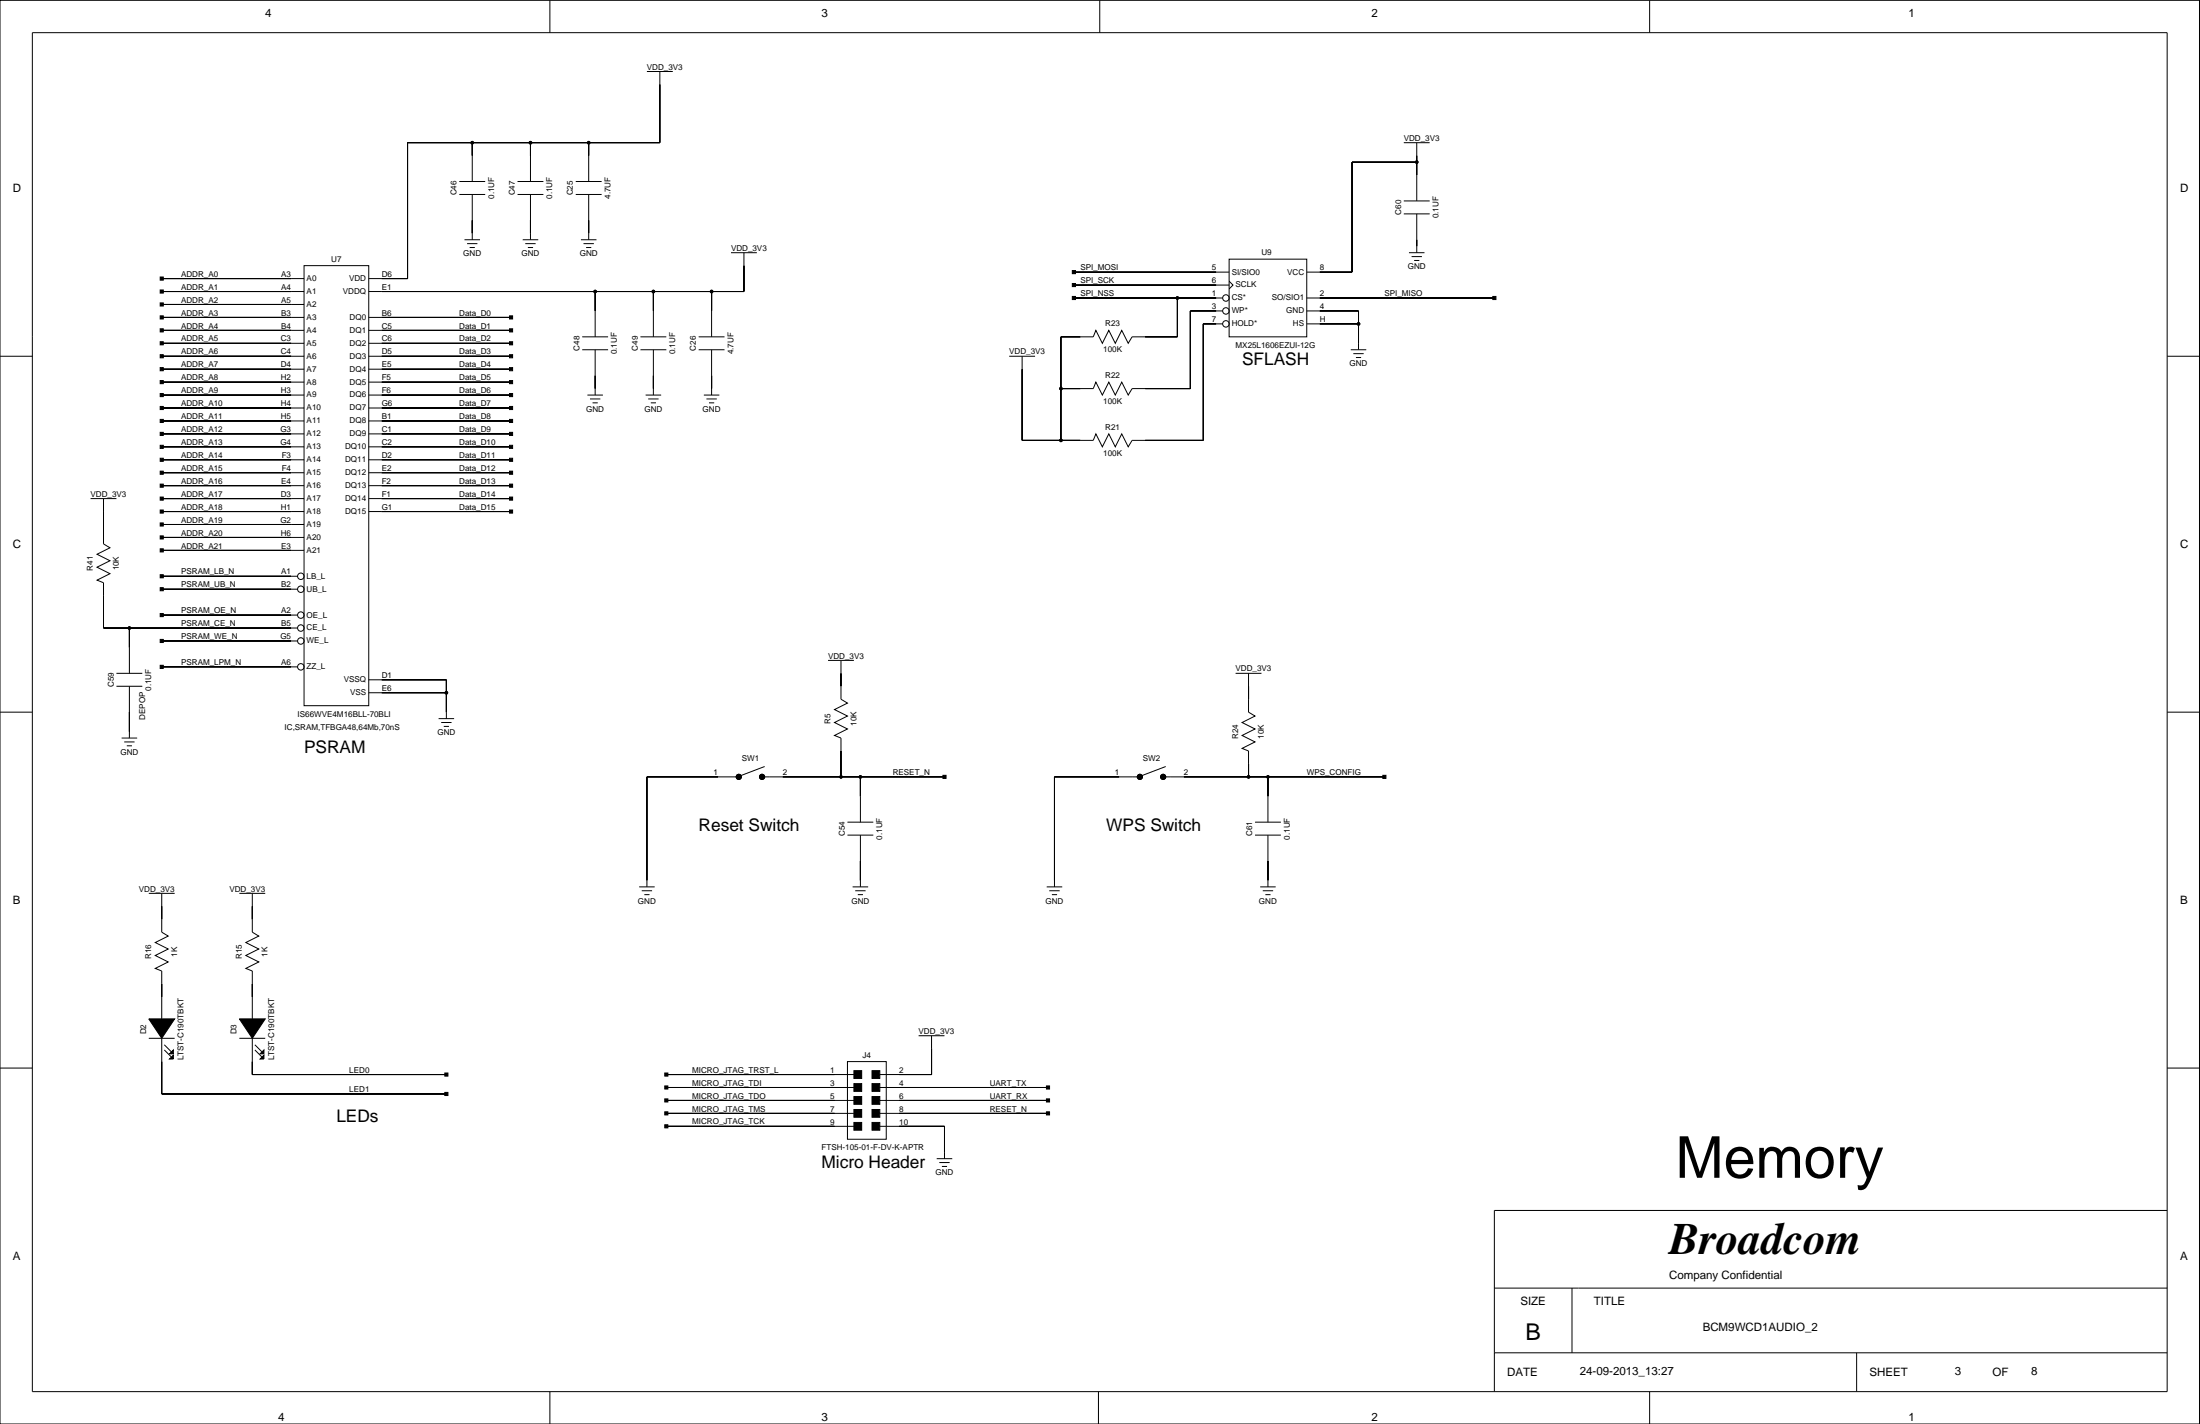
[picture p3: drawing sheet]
<svg xmlns="http://www.w3.org/2000/svg" width="432mm" height="279mm" viewBox="0 0 432 279" stroke-linecap="round" stroke-linejoin="round" font-family="sans-serif">
<g fill="none" stroke="#000" stroke-width=".2">
<path d="M0 .1h431.7v279.3h-431.7zM6.3 6.4h419.1v266.7h-419.1zM107.9 .1v6.3M127 14h5.1M129.5 14v14h-49.5v26.7h-7.6M215.9 .1v6.3M323.8 .1v6.3M90.1 38.2h5.1M90.1 35.6h5.1M92.7 28v7.6M92.7 38.2v8.8M101.6 38.2h5.1"/>
<path d="M101.6 35.6h5.1M104.1 28v7.6M104.1 38.2v8.8M113 38.2h5.1M113 35.6h5.1M115.5 28v7.6M115.5 38.2v8.8M275.5 28h5.1M275.5 39.4h5.1M278.1 31.8h-12.7v21.6h-8.9M278.1 28v11.4M31.7 54.7h28"/>
<path d="M31.7 57.2h28M31.7 59.7h28M59.7 52.1h12.7v86.4h-12.7zM91.2 47h3M91.7 47.8h2M92.2 48.6h1M102.6 47h3M103.1 47.8h2M103.6 48.6h1M114 47h3.1M114.5 47.8h2.1M115 48.6h1.1"/>
<path d="M116.8 57.2v8.9M128.2 57.2v8.9M139.7 57.2v8.9M143.5 49.6h5.1M146 49.6v7.6h-73.6M210.8 55.9h30.4M210.8 58.5h29.2M210.8 53.4h30.4M231.1 58.5v7.6h-8.9l-.8 1.3-1.2-2.6-1.3 2.6-1.3-2.6-1.2 2.6-1.3-2.6-.5 1.3h-6.4v20.3M241.2 50.9h15.3v15.2h-15.3zM241.2 55.2l.8 .7-.8 .8M256.5 58.5h36.8"/>
<path d="M275.5 42h5.1M276.5 49.6h3.1M277.1 50.3h2M277.6 51.1h1M278.1 42v7.6M0 69.9h6.3M31.7 69.9h28M31.7 64.8h28M31.7 67.4h28M31.7 72.4h28M31.7 75h28M31.7 77.5h28"/>
<path d="M31.7 62.3h28M72.4 69.9h27.9M72.4 64.8h27.9M72.4 67.4h27.9M72.4 72.4h27.9M72.4 75h27.9M72.4 77.5h27.9M72.4 62.3h27.9M114.3 68.6h5.1M114.3 66.1h5.1M115.3 77.5h3M115.8 78.3h2"/>
<path d="M116.3 79h1M116.8 68.6v8.9M125.7 68.6h5.1M125.7 66.1h5.1M126.7 77.5h3.1M127.2 78.3h2.1M127.7 79h1M128.2 68.6v8.9M137.1 68.6h5.1M137.1 66.1h5.1M138.1 77.5h3.1M138.7 78.3h2"/>
<path d="M139.2 79h1M139.7 68.6v8.9M198.1 69.9h5.1M240 63.5h-3.8v22.9h-14l-.8 1.3-1.2-2.6-1.3 2.6-1.3-2.6-1.2 2.6-1.3-2.6-.5 1.3h-14v-16.5M240 61h-6.4v15.2h-11.4l-.8 1.3-1.2-2.5-1.3 2.5-1.3-2.5-1.2 2.5-1.3-2.5-.5 1.2h-6.4M256.5 63.5h10.1M256.5 61h10.1v7.6M265.1 68.6h3.1M265.6 69.4h2.1M266.1 70.2h1M425.4 69.9h6.3M17.8 97.8h5.1"/>
<path d="M20.3 97.8v8.9l1.3 .8-2.6 1.3 2.6 1.2-2.6 1.3 2.6 1.3-2.6 1.2 1.3 .5v8.9h38.1M31.7 97.8h28M31.7 80.1h28M31.7 82.6h28M31.7 85.1h28M31.7 87.7h28M31.7 90.2h28M31.7 95.3h28M31.7 92.8h28M72.4 97.8h27.9M72.4 80.1h27.9M72.4 82.6h27.9"/>
<path d="M72.4 85.1h27.9M72.4 87.7h27.9M72.4 90.2h27.9M72.4 95.3h27.9M72.4 92.8h27.9M31.7 113.1h26.7M31.7 100.4h28M31.7 115.6h26.7M31.7 102.9h28M31.7 105.4h28M31.7 108h28M72.4 100.4h27.9"/>
<path d="M0 139.7h6.3M22.9 134.7h5M22.9 132.1h5M25.4 123.2v8.9M25.4 134.7v10.1M31.7 130.8h26.7M31.7 120.7h26.7M31.7 125.8h26.7M72.4 133.4h15.2v7.6M72.4 135.9h15.2M162.5 129.6h5.1M165.1 129.6v7.6l1.2 .8-2.5 1.2 2.5 1.3-2.5 1.3 2.5 1.2-2.5 1.3 1.3 .5v7.6"/>
<path d="M242.5 132.1h5.1M245.1 132.1v7.6l1.2 .8-2.5 1.3 2.5 1.2-2.5 1.3 2.5 1.3-2.5 1.2 1.3 .5v5.1M425.4 139.7h6.3M23.9 144.8h3M24.4 145.6h2M24.9 146.3h1M86.1 141h3M86.6 141.8h2M87.1 142.5h1M147.3 152.4h.1M148 145.3h.1M149.8 152.4h35.6"/>
<path d="M150.1 150.4l-5.4 2h-17.7v21.6M168.9 152.4v8.9M226 152.4h.1M226.8 145.3h.1M228.5 152.4h43.2M228.8 150.4l-5.3 2h-16.5v21.6M248.9 152.4v8.9M29.2 175.3h5.1M31.7 175.3v7.6l1.3 .8-2.5 1.2 2.5 1.3-2.5 1.3 2.5 1.2-2.5 1.3 1.2 .5v9.4M47 175.3h5.1M49.5 175.3v7.6l1.3 .8-2.6 1.2 2.6 1.3-2.6 1.3 2.6 1.2-2.6 1.3 1.3 .5v9.4M125.4 174h3.1"/>
<path d="M126 174.8h2M126.5 175.5h1M166.3 163.9h5.1M166.3 161.3h5.1M167.3 174h3.1M167.9 174.8h2M168.4 175.5h1M168.9 163.9v10.1M205.4 174h3.1M205.9 174.8h2.1M206.5 175.5h1M246.3 163.9h5.1"/>
<path d="M246.3 161.3h5.1M247.3 174h3.1M247.8 174.8h2.1M248.4 175.5h1M248.9 163.9v10.1M0 209.6h6.3M29.2 203.7h5.1M31.7 203.7v10.9h55.9M32.3 205l1.5 1.5M32.3 206l1.5 1.5M47 203.7h5.1M49.5 203.7v7.1h38.1"/>
<path d="M50 205l1.6 1.5M50 206l1.6 1.5M130.8 210.8h36.8M130.8 213.4h36.8M130.8 215.9h36.8M130.8 218.5h36.8M166.3 208.3h7.7v15.2h-7.7zM172.7 213.4h33M172.7 215.9h33M172.7 218.5h33M180.3 203.2h5.1M182.8 203.2v7.6h-10.1"/>
<path d="M425.4 209.6h6.3M130.8 221h36.8M172.7 221h12.7v6.3M183.9 227.3h3M184.4 228.1h2M184.9 228.9h1M425.4 237.5h-132.1v35.6M293.3 252.7h132.1M308.5 252.7v12.7M107.9 273.1v6.3M215.6 273.1v6.3M293.3 265.4h132.1"/>
<path d="M323.8 273.1v6.3M364.4 265.4v7.7"/>
<circle cx="92.7" cy="28" r=".25"/>
<circle cx="104.1" cy="28" r=".25"/>
<circle cx="115.5" cy="28" r=".25"/>
<circle cx="278.1" cy="31.8" r=".25"/>
<circle cx="116.8" cy="57.2" r=".25"/>
<circle cx="128.2" cy="57.2" r=".25"/>
<circle cx="139.7" cy="57.2" r=".25"/>
<circle cx="231.1" cy="58.5" r=".25"/>
<circle cx="240.6" cy="58.5" r=".63"/>
<circle cx="208.2" cy="76.2" r=".25"/>
<circle cx="240.6" cy="61" r=".63"/>
<circle cx="240.6" cy="63.5" r=".63"/>
<circle cx="266.6" cy="63.5" r=".25"/>
<circle cx="208.2" cy="86.4" r=".25"/>
<circle cx="59" cy="115.6" r=".63"/>
<circle cx="59" cy="113.1" r=".63"/>
<circle cx="25.4" cy="123.2" r=".25"/>
<circle cx="59" cy="130.8" r=".63"/>
<circle cx="59" cy="123.2" r=".63"/>
<circle cx="59" cy="125.8" r=".63"/>
<circle cx="59" cy="120.7" r=".63"/>
<circle cx="87.6" cy="135.9" r=".25"/>
<circle cx="145" cy="152.4" r=".51"/>
<circle cx="149.6" cy="152.4" r=".51"/>
<circle cx="165.1" cy="152.4" r=".25"/>
<circle cx="168.9" cy="152.4" r=".25"/>
<circle cx="223.7" cy="152.4" r=".51"/>
<circle cx="228.3" cy="152.4" r=".51"/>
<circle cx="245.1" cy="152.4" r=".25"/>
<circle cx="248.9" cy="152.4" r=".25"/>
</g>
<g fill="#000" stroke="#000" stroke-width=".2">
<path d="M129.5 16.6v11.4z" fill-rule="evenodd"/>
<path d="M80 28v26.7z" fill-rule="evenodd"/>
<path d="M80 28h12.7z" fill-rule="evenodd"/>
<path d="M92.7 28v2.5z" fill-rule="evenodd"/>
<path d="M92.7 28h11.4z" fill-rule="evenodd"/>
<path d="M104.1 28v2.5z" fill-rule="evenodd"/>
<path d="M115.5 28v2.5z" fill-rule="evenodd"/>
<path d="M104.1 28h11.4z" fill-rule="evenodd"/>
<path d="M115.5 28h14z" fill-rule="evenodd"/>
<path d="M265.4 31.8v21.6z" fill-rule="evenodd"/>
<path d="M278.1 31.8v2.5z" fill-rule="evenodd"/>
<path d="M278.1 30.5v1.3z" fill-rule="evenodd"/>
<path d="M265.4 31.8h12.7z" fill-rule="evenodd"/>
<path d="M31.4 56.9h.6v.6h-.6z" fill-rule="evenodd"/>
<path d="M31.4 54.4h.6v.6h-.6z" fill-rule="evenodd"/>
<path d="M31.7 57.2h25.4z" fill-rule="evenodd"/>
<path d="M31.7 59.7h25.4z" fill-rule="evenodd"/>
<path d="M31.7 54.7h25.4z" fill-rule="evenodd"/>
<path d="M74.9 54.7h5.1z" fill-rule="evenodd"/>
<path d="M92.7 43.2v2.6z" fill-rule="evenodd"/>
<path d="M104.1 43.2v2.6z" fill-rule="evenodd"/>
<path d="M115.5 43.2v2.6z" fill-rule="evenodd"/>
<path d="M116.8 57.2v3.8z" fill-rule="evenodd"/>
<path d="M74.9 57.2h41.9z" fill-rule="evenodd"/>
<path d="M128.2 57.2v3.8z" fill-rule="evenodd"/>
<path d="M116.8 57.2h11.4z" fill-rule="evenodd"/>
<path d="M128.2 57.2h11.5z" fill-rule="evenodd"/>
<path d="M139.7 57.2v3.8z" fill-rule="evenodd"/>
<path d="M146 52.1v5.1z" fill-rule="evenodd"/>
<path d="M139.7 57.2h6.3z" fill-rule="evenodd"/>
<path d="M210.5 53.1h.6v.6h-.6z" fill-rule="evenodd"/>
<path d="M210.5 55.6h.6v.6h-.6z" fill-rule="evenodd"/>
<path d="M210.5 58.2h.6v.6h-.6z" fill-rule="evenodd"/>
<path d="M210.8 58.5h20.3z" fill-rule="evenodd"/>
<path d="M231.1 58.5v7.6z" fill-rule="evenodd"/>
<path d="M210.8 53.4h27.9z" fill-rule="evenodd"/>
<path d="M210.8 55.9h27.9z" fill-rule="evenodd"/>
<path d="M231.1 58.5h7.6z" fill-rule="evenodd"/>
<path d="M259 53.4h6.4z" fill-rule="evenodd"/>
<path d="M278.1 47v1.3z" fill-rule="evenodd"/>
<path d="M293 58.2h.6v.6h-.6z" fill-rule="evenodd"/>
<path d="M259 58.5h34.3z" fill-rule="evenodd"/>
<path d="M31.4 59.4h.6v.6h-.6z" fill-rule="evenodd"/>
<path d="M31.4 62h.6v.6h-.6z" fill-rule="evenodd"/>
<path d="M31.4 64.5h.6v.6h-.6z" fill-rule="evenodd"/>
<path d="M31.4 67.1h.6v.6h-.6z" fill-rule="evenodd"/>
<path d="M31.4 69.6h.6v.6h-.6z" fill-rule="evenodd"/>
<path d="M31.4 72.1h.6v.6h-.6z" fill-rule="evenodd"/>
<path d="M31.4 74.7h.6v.6h-.6z" fill-rule="evenodd"/>
<path d="M31.4 77.2h.6v.6h-.6z" fill-rule="evenodd"/>
<path d="M31.7 62.3h25.4z" fill-rule="evenodd"/>
<path d="M31.7 64.8h25.4z" fill-rule="evenodd"/>
<path d="M31.7 67.4h25.4z" fill-rule="evenodd"/>
<path d="M31.7 69.9h25.4z" fill-rule="evenodd"/>
<path d="M31.7 72.4h25.4z" fill-rule="evenodd"/>
<path d="M31.7 75h25.4z" fill-rule="evenodd"/>
<path d="M31.7 77.5h25.4z" fill-rule="evenodd"/>
<path d="M100 64.5h.6v.6h-.6z" fill-rule="evenodd"/>
<path d="M100 67.1h.6v.6h-.6z" fill-rule="evenodd"/>
<path d="M100 69.6h.6v.6h-.6z" fill-rule="evenodd"/>
<path d="M100 72.1h.6v.6h-.6z" fill-rule="evenodd"/>
<path d="M100 74.7h.6v.6h-.6z" fill-rule="evenodd"/>
<path d="M100 77.2h.6v.6h-.6z" fill-rule="evenodd"/>
<path d="M100 62h.6v.6h-.6z" fill-rule="evenodd"/>
<path d="M74.9 64.8h25.4z" fill-rule="evenodd"/>
<path d="M74.9 67.4h25.4z" fill-rule="evenodd"/>
<path d="M74.9 69.9h25.4z" fill-rule="evenodd"/>
<path d="M74.9 72.4h25.4z" fill-rule="evenodd"/>
<path d="M74.9 75h25.4z" fill-rule="evenodd"/>
<path d="M74.9 77.5h25.4z" fill-rule="evenodd"/>
<path d="M74.9 62.3h25.4z" fill-rule="evenodd"/>
<path d="M116.8 73.7v2.5z" fill-rule="evenodd"/>
<path d="M128.2 73.7v2.5z" fill-rule="evenodd"/>
<path d="M139.7 73.7v2.5z" fill-rule="evenodd"/>
<path d="M200.6 72.4v14z" fill-rule="evenodd"/>
<path d="M208.2 66.1v10.1z" fill-rule="evenodd"/>
<path d="M208.2 76.2v10.2z" fill-rule="evenodd"/>
<path d="M208.2 76.2h3.8z" fill-rule="evenodd"/>
<path d="M208.2 66.1h3.8z" fill-rule="evenodd"/>
<path d="M224.7 66.1h6.4z" fill-rule="evenodd"/>
<path d="M224.7 76.2h8.9z" fill-rule="evenodd"/>
<path d="M233.6 61v15.2z" fill-rule="evenodd"/>
<path d="M236.2 63.5v22.9z" fill-rule="evenodd"/>
<path d="M233.6 61h5.1z" fill-rule="evenodd"/>
<path d="M236.2 63.5h2.5z" fill-rule="evenodd"/>
<path d="M259 61h7.6z" fill-rule="evenodd"/>
<path d="M266.6 61v2.5z" fill-rule="evenodd"/>
<path d="M259 63.5h7.6z" fill-rule="evenodd"/>
<path d="M266.6 63.5v3.9z" fill-rule="evenodd"/>
<path d="M31.4 79.8h.6v.6h-.6z" fill-rule="evenodd"/>
<path d="M31.4 82.3h.6v.6h-.6z" fill-rule="evenodd"/>
<path d="M31.4 84.8h.6v.6h-.6z" fill-rule="evenodd"/>
<path d="M31.4 87.4h.6v.6h-.6z" fill-rule="evenodd"/>
<path d="M31.4 89.9h.6v.6h-.6z" fill-rule="evenodd"/>
<path d="M31.4 92.4h.6v.7h-.6z" fill-rule="evenodd"/>
<path d="M31.4 95h.6v.6h-.6z" fill-rule="evenodd"/>
<path d="M31.4 97.5h.6v.6h-.6z" fill-rule="evenodd"/>
<path d="M31.7 80.1h25.4z" fill-rule="evenodd"/>
<path d="M31.7 82.6h25.4z" fill-rule="evenodd"/>
<path d="M31.7 85.1h25.4z" fill-rule="evenodd"/>
<path d="M31.7 87.7h25.4z" fill-rule="evenodd"/>
<path d="M31.7 90.2h25.4z" fill-rule="evenodd"/>
<path d="M31.7 92.8h25.4z" fill-rule="evenodd"/>
<path d="M31.7 95.3h25.4z" fill-rule="evenodd"/>
<path d="M31.7 97.8h25.4z" fill-rule="evenodd"/>
<path d="M100 79.8h.6v.6h-.6z" fill-rule="evenodd"/>
<path d="M100 82.3h.6v.6h-.6z" fill-rule="evenodd"/>
<path d="M100 84.8h.6v.6h-.6z" fill-rule="evenodd"/>
<path d="M100 87.4h.6v.6h-.6z" fill-rule="evenodd"/>
<path d="M100 89.9h.6v.6h-.6z" fill-rule="evenodd"/>
<path d="M100 92.4h.6v.7h-.6z" fill-rule="evenodd"/>
<path d="M100 95h.6v.6h-.6z" fill-rule="evenodd"/>
<path d="M100 97.5h.6v.6h-.6z" fill-rule="evenodd"/>
<path d="M74.9 80.1h25.4z" fill-rule="evenodd"/>
<path d="M74.9 82.6h25.4z" fill-rule="evenodd"/>
<path d="M74.9 85.1h25.4z" fill-rule="evenodd"/>
<path d="M74.9 87.7h25.4z" fill-rule="evenodd"/>
<path d="M74.9 90.2h25.4z" fill-rule="evenodd"/>
<path d="M74.9 92.8h25.4z" fill-rule="evenodd"/>
<path d="M74.9 95.3h25.4z" fill-rule="evenodd"/>
<path d="M74.9 97.8h25.4z" fill-rule="evenodd"/>
<path d="M200.6 86.4h7.6z" fill-rule="evenodd"/>
<path d="M208.2 86.4h3.8z" fill-rule="evenodd"/>
<path d="M224.7 86.4h11.5z" fill-rule="evenodd"/>
<path d="M20.3 100.4v3.8z" fill-rule="evenodd"/>
<path d="M20.3 116.9v6.3z" fill-rule="evenodd"/>
<path d="M31.4 100.1h.6v.6h-.6z" fill-rule="evenodd"/>
<path d="M31.4 102.6h.6v.6h-.6z" fill-rule="evenodd"/>
<path d="M31.4 105.1h.6v.7h-.6z" fill-rule="evenodd"/>
<path d="M31.4 107.7h.6v.6h-.6z" fill-rule="evenodd"/>
<path d="M31.4 112.8h.6v.6h-.6z" fill-rule="evenodd"/>
<path d="M31.4 115.3h.6v.6h-.6z" fill-rule="evenodd"/>
<path d="M31.7 100.4h25.4z" fill-rule="evenodd"/>
<path d="M31.7 102.9h25.4z" fill-rule="evenodd"/>
<path d="M31.7 105.4h25.4z" fill-rule="evenodd"/>
<path d="M31.7 108h25.4z" fill-rule="evenodd"/>
<path d="M31.7 113.1h25.4z" fill-rule="evenodd"/>
<path d="M31.7 115.6h25.4z" fill-rule="evenodd"/>
<path d="M100 100.1h.6v.6h-.6z" fill-rule="evenodd"/>
<path d="M74.9 100.4h25.4z" fill-rule="evenodd"/>
<path d="M25.4 139.7v3.8z" fill-rule="evenodd"/>
<path d="M25.4 123.2v3.8z" fill-rule="evenodd"/>
<path d="M20.3 123.2h5.1z" fill-rule="evenodd"/>
<path d="M31.4 120.4h.6v.6h-.6z" fill-rule="evenodd"/>
<path d="M31.4 125.5h.6v.6h-.6z" fill-rule="evenodd"/>
<path d="M31.4 130.5h.6v.6h-.6z" fill-rule="evenodd"/>
<path d="M31.7 120.7h25.4z" fill-rule="evenodd"/>
<path d="M31.7 125.8h25.4z" fill-rule="evenodd"/>
<path d="M31.7 130.8h25.4z" fill-rule="evenodd"/>
<path d="M25.4 123.2h31.7z" fill-rule="evenodd"/>
<path d="M87.6 135.9v3.8z" fill-rule="evenodd"/>
<path d="M74.9 133.4h12.7z" fill-rule="evenodd"/>
<path d="M87.6 133.4v2.5z" fill-rule="evenodd"/>
<path d="M74.9 135.9h12.7z" fill-rule="evenodd"/>
<path d="M165.1 132.1v2.6z" fill-rule="evenodd"/>
<path d="M245.1 134.7v2.5z" fill-rule="evenodd"/>
<path d="M127 152.4v20.3z" fill-rule="evenodd"/>
<path d="M127 152.4h13.9z" fill-rule="evenodd"/>
<path d="M165.1 147.3v5.1z" fill-rule="evenodd"/>
<path d="M153.6 152.4h11.5z" fill-rule="evenodd"/>
<path d="M168.9 152.4v3.8z" fill-rule="evenodd"/>
<path d="M165.1 152.4h3.8z" fill-rule="evenodd"/>
<path d="M185.1 152.1h.6v.6h-.6z" fill-rule="evenodd"/>
<path d="M168.9 152.4h16.5z" fill-rule="evenodd"/>
<path d="M207 152.4v20.3z" fill-rule="evenodd"/>
<path d="M207 152.4h12.7z" fill-rule="evenodd"/>
<path d="M245.1 149.9v2.5z" fill-rule="evenodd"/>
<path d="M232.4 152.4h12.7z" fill-rule="evenodd"/>
<path d="M245.1 152.4h3.8z" fill-rule="evenodd"/>
<path d="M248.9 152.4v3.8z" fill-rule="evenodd"/>
<path d="M271.4 152.1h.6v.6h-.6z" fill-rule="evenodd"/>
<path d="M248.9 152.4h22.8z" fill-rule="evenodd"/>
<path d="M31.7 177.8v2.6z" fill-rule="evenodd"/>
<path d="M49.5 177.8v2.6z" fill-rule="evenodd"/>
<path d="M168.9 168.9v3.8z" fill-rule="evenodd"/>
<path d="M248.9 168.9v3.8z" fill-rule="evenodd"/>
<path d="M29.2 199.9h5.1l-2.6 3.8z" fill-rule="evenodd"/>
<path d="M31.7 193.1v2.5z" fill-rule="evenodd"/>
<path d="M47 199.9h5.1l-2.6 3.8z" fill-rule="evenodd"/>
<path d="M49.5 193.1v2.5z" fill-rule="evenodd"/>
<path d="M31.7 208.3v6.3z" fill-rule="evenodd"/>
<path d="M33.3 207.8l.7-.8v.8z" fill-rule="evenodd"/>
<path d="M34 206v.8h-.7z" fill-rule="evenodd"/>
<path d="M49.5 208.3v2.5z" fill-rule="evenodd"/>
<path d="M51 207.8l.8-.8v.8z" fill-rule="evenodd"/>
<path d="M51.8 206v.8h-.8z" fill-rule="evenodd"/>
<path d="M87.3 214.3h.6v.6h-.6z" fill-rule="evenodd"/>
<path d="M87.3 210.5h.6v.6h-.6z" fill-rule="evenodd"/>
<path d="M31.7 214.6h55.9z" fill-rule="evenodd"/>
<path d="M49.5 210.8h38.1z" fill-rule="evenodd"/>
<path d="M130.5 218.1h.6v.7h-.6z" fill-rule="evenodd"/>
<path d="M130.5 213.1h.6v.6h-.6z" fill-rule="evenodd"/>
<path d="M130.5 210.5h.6v.6h-.6z" fill-rule="evenodd"/>
<path d="M130.5 215.6h.6v.6h-.6z" fill-rule="evenodd"/>
<path d="M130.8 218.5h33z" fill-rule="evenodd"/>
<path d="M130.8 213.4h33z" fill-rule="evenodd"/>
<path d="M130.8 210.8h33z" fill-rule="evenodd"/>
<path d="M130.8 215.9h33z" fill-rule="evenodd"/>
<path d="M167.6 215.2h1.5v1.5h-1.5z" fill-rule="evenodd"/>
<path d="M167.6 217.7h1.5v1.5h-1.5z" fill-rule="evenodd"/>
<path d="M167.6 210.1h1.5v1.5h-1.5z" fill-rule="evenodd"/>
<path d="M167.6 212.6h1.5v1.5h-1.5z" fill-rule="evenodd"/>
<path d="M171.2 215.2h1.5v1.5h-1.5z" fill-rule="evenodd"/>
<path d="M171.2 217.7h1.5v1.5h-1.5z" fill-rule="evenodd"/>
<path d="M171.2 210.1h1.5v1.5h-1.5z" fill-rule="evenodd"/>
<path d="M171.2 212.6h1.5v1.5h-1.5z" fill-rule="evenodd"/>
<path d="M182.8 205.8v5z" fill-rule="evenodd"/>
<path d="M176.5 210.8h6.3z" fill-rule="evenodd"/>
<path d="M205.4 215.6h.6v.6h-.6z" fill-rule="evenodd"/>
<path d="M205.4 213.1h.6v.6h-.6z" fill-rule="evenodd"/>
<path d="M205.4 218.1h.6v.7h-.6z" fill-rule="evenodd"/>
<path d="M176.5 215.9h29.2z" fill-rule="evenodd"/>
<path d="M176.5 213.4h29.2z" fill-rule="evenodd"/>
<path d="M176.5 218.5h29.2z" fill-rule="evenodd"/>
<path d="M130.5 220.7h.6v.6h-.6z" fill-rule="evenodd"/>
<path d="M130.8 221h33z" fill-rule="evenodd"/>
<path d="M167.6 220.2h1.5v1.6h-1.5z" fill-rule="evenodd"/>
<path d="M171.2 220.2h1.5v1.6h-1.5z" fill-rule="evenodd"/>
<path d="M176.5 221h8.9z" fill-rule="evenodd"/>
<path d="M185.4 221v5.1z" fill-rule="evenodd"/>
<circle cx="92.7" cy="28" r=".25"/>
<circle cx="104.1" cy="28" r=".25"/>
<circle cx="115.5" cy="28" r=".25"/>
<circle cx="278.1" cy="31.8" r=".25"/>
<circle cx="116.8" cy="57.2" r=".25"/>
<circle cx="128.2" cy="57.2" r=".25"/>
<circle cx="139.7" cy="57.2" r=".25"/>
<circle cx="231.1" cy="58.5" r=".25"/>
<circle cx="208.2" cy="76.2" r=".25"/>
<circle cx="266.6" cy="63.5" r=".25"/>
<circle cx="208.2" cy="86.4" r=".25"/>
<circle cx="25.4" cy="123.2" r=".25"/>
<circle cx="87.6" cy="135.9" r=".25"/>
<circle cx="145" cy="152.4" r=".51"/>
<circle cx="149.6" cy="152.4" r=".51"/>
<circle cx="165.1" cy="152.4" r=".25"/>
<circle cx="168.9" cy="152.4" r=".25"/>
<circle cx="223.7" cy="152.4" r=".51"/>
<circle cx="228.3" cy="152.4" r=".51"/>
<circle cx="245.1" cy="152.4" r=".25"/>
<circle cx="248.9" cy="152.4" r=".25"/>
</g>
<text font-size="11.3" x="328.9" y="231.1">Memory</text>
<text font-size="8.8" x="327.6" y="246.1">Broadcom</text>
<text font-size="4.5" x="299.4" y="263">B</text>
<g font-size="3.4">
<text x="243.8" y="71.7">SFLASH</text>
<text x="59.7" y="147.8">PSRAM</text>
<text x="137.1" y="163.1">Reset Switch</text>
<text x="217.1" y="163.1">WPS Switch</text>
<text x="66" y="220.2">LEDs</text>
<text x="161.3" y="229.1">Micro Header</text>
</g>
<g font-size="2.3">
<text x="52.1" y="3.4">4</text>
<text x="161.3" y="3.4">3</text>
<text x="269.2" y="3.4">2</text>
<text x="374.6" y="3.4">1</text>
<text x="2.5" y="37.6">D</text>
<text x="427.9" y="37.6">D</text>
<text x="2.5" y="107.5">C</text>
<text x="427.9" y="107.5">C</text>
<text x="2.5" y="177.3">B</text>
<text x="427.9" y="177.3">B</text>
<text x="2.5" y="247.1">A</text>
<text x="327.6" y="250.9">Company Confidential</text>
<text x="427.9" y="247.1">A</text>
<text x="298.4" y="256">SIZE</text>
<text x="312.8" y="256">TITLE</text>
<text x="334.2" y="261.1">BCM9WCD1AUDIO_2</text>
<text x="310.1" y="269.7">24-09-2013_13:27</text>
<text x="383.7" y="269.7">3</text>
<text x="398.7" y="269.7">8</text>
<text x="295.8" y="270">DATE</text>
<text x="366.9" y="270">SHEET</text>
<text x="391.1" y="270">OF</text>
<text x="54.6" y="278.9">4</text>
<text x="161.3" y="278.9">3</text>
<text x="269.2" y="278.9">2</text>
<text x="374.6" y="278.9">1</text>
</g>
<g font-size="1.6">
<text x="127" y="13.7">VDD_3V3</text>
<text x="275.5" y="27.6">VDD_3V3</text>
<text x="89.6" y="38.3" transform="rotate(-90 89.6 38.3)">C46</text>
<text x="97" y="39" transform="rotate(-90 97 39)">0.1UF</text>
<text x="101" y="38.3" transform="rotate(-90 101 38.3)">C47</text>
<text x="108.4" y="39" transform="rotate(-90 108.4 39)">0.1UF</text>
<text x="112.5" y="38.3" transform="rotate(-90 112.5 38.3)">C25</text>
<text x="119.8" y="39" transform="rotate(-90 119.8 39)">4.7UF</text>
<text x="275" y="42.1" transform="rotate(-90 275 42.1)">C60</text>
<text x="282.3" y="42.8" transform="rotate(-90 282.3 42.8)">0.1UF</text>
<text x="65" y="51.3">U7</text>
<text x="90.9" y="50.3">GND</text>
<text x="102.4" y="50.3">GND</text>
<text x="113.8" y="50.3">GND</text>
<text x="143.5" y="49.2">VDD_3V3</text>
<text x="212" y="53">SPI_MOSI</text>
<text x="237.8" y="53">5</text>
<text x="241.8" y="53.9">SI/SIO0</text>
<text x="247.6" y="50.1">U9</text>
<text x="252.6" y="53.9">VCC</text>
<text x="259" y="53">8</text>
<text x="276.3" y="52.8">GND</text>
<text x="35.6" y="56.8">ADDR_A1</text>
<text x="35.6" y="59.4">ADDR_A2</text>
<text x="35.6" y="54.3">ADDR_A0</text>
<text x="55.2" y="59.4">A5</text>
<text x="55.2" y="56.8">A4</text>
<text x="55.2" y="54.3">A3</text>
<text x="60.2" y="55.1">A0</text>
<text x="60.2" y="57.7">A1</text>
<text x="67.3" y="57.7">VDDQ</text>
<text x="68.5" y="55.1">VDD</text>
<text x="74.9" y="56.8">E1</text>
<text x="74.9" y="54.3">D6</text>
<text x="212" y="55.6">SPI_SCK</text>
<text x="212" y="58.1">SPI_NSS</text>
<text x="237.8" y="58.1">1</text>
<text x="237.8" y="55.6">6</text>
<text x="241.8" y="58.9">CS*</text>
<text x="242.5" y="56.4">SCLK</text>
<text x="249.6" y="58.9">SO/SIO1</text>
<text x="259" y="58.1">2</text>
<text x="271.7" y="58.1">SPI_MISO</text>
<text x="35.6" y="61.9">ADDR_A3</text>
<text x="35.6" y="64.5">ADDR_A4</text>
<text x="55.2" y="64.5">B4</text>
<text x="55.2" y="61.9">B3</text>
<text x="60.2" y="62.8">A3</text>
<text x="60.2" y="60.2">A2</text>
<text x="60.2" y="65.3">A4</text>
<text x="68.6" y="65.3">DQ1</text>
<text x="68.6" y="62.8">DQ0</text>
<text x="74.9" y="61.9">B6</text>
<text x="74.9" y="64.5">C5</text>
<text x="90.1" y="64.5">Data_D1</text>
<text x="90.1" y="61.9">Data_D0</text>
<text x="216.9" y="64">R23</text>
<text x="237.8" y="60.6">3</text>
<text x="237.8" y="63.2">7</text>
<text x="241.8" y="64">HOLD*</text>
<text x="241.8" y="61.5">WP*</text>
<text x="252.5" y="61.5">GND</text>
<text x="253.8" y="64">HS</text>
<text x="259" y="60.6">4</text>
<text x="259" y="63.2">H</text>
<text x="35.6" y="67">ADDR_A5</text>
<text x="35.6" y="69.5">ADDR_A6</text>
<text x="55.1" y="69.5">C4</text>
<text x="55.1" y="67">C3</text>
<text x="60.2" y="67.8">A5</text>
<text x="60.2" y="70.4">A6</text>
<text x="68.6" y="67.8">DQ2</text>
<text x="68.6" y="70.4">DQ3</text>
<text x="74.9" y="69.5">D5</text>
<text x="74.9" y="67">C6</text>
<text x="90.1" y="67">Data_D2</text>
<text x="90.1" y="69.5">Data_D3</text>
<text x="113.7" y="68.8" transform="rotate(-90 113.7 68.8)">C48</text>
<text x="121.1" y="69.5" transform="rotate(-90 121.1 69.5)">0.1UF</text>
<text x="125.2" y="68.8" transform="rotate(-90 125.2 68.8)">C49</text>
<text x="132.5" y="69.5" transform="rotate(-90 132.5 69.5)">0.1UF</text>
<text x="136.6" y="68.8" transform="rotate(-90 136.6 68.8)">C26</text>
<text x="144" y="69.5" transform="rotate(-90 144 69.5)">4.7UF</text>
<text x="198.1" y="69.5">VDD_3V3</text>
<text x="216.5" y="69.1">100K</text>
<text x="242.5" y="68.3">MX25L1606EZUI-12G</text>
<text x="264.9" y="71.9">GND</text>
<text x="35.6" y="72.1">ADDR_A7</text>
<text x="35.6" y="74.6">ADDR_A8</text>
<text x="35.6" y="77.2">ADDR_A9</text>
<text x="55.1" y="72.1">D4</text>
<text x="55.1" y="74.6">H2</text>
<text x="55.1" y="77.2">H3</text>
<text x="60.2" y="78">A9</text>
<text x="60.2" y="75.5">A8</text>
<text x="60.2" y="72.9">A7</text>
<text x="68.6" y="72.9">DQ4</text>
<text x="68.6" y="75.5">DQ5</text>
<text x="68.6" y="78">DQ6</text>
<text x="74.9" y="77.2">F6</text>
<text x="74.9" y="74.6">F5</text>
<text x="74.9" y="72.1">E5</text>
<text x="90.1" y="72.1">Data_D4</text>
<text x="90.1" y="74.6">Data_D5</text>
<text x="90.1" y="77.2">Data_D6</text>
<text x="216.9" y="74.2">R22</text>
<text x="35.6" y="79.7">ADDR_A10</text>
<text x="35.6" y="82.2">ADDR_A11</text>
<text x="55.1" y="79.7">H4</text>
<text x="55.1" y="82.2">H5</text>
<text x="60.2" y="83.1">A11</text>
<text x="60.2" y="80.5">A10</text>
<text x="68.6" y="80.5">DQ7</text>
<text x="68.6" y="83.1">DQ8</text>
<text x="74.9" y="82.2">B1</text>
<text x="74.9" y="79.7">G6</text>
<text x="90.1" y="79.7">Data_D7</text>
<text x="90.1" y="82.2">Data_D8</text>
<text x="115.1" y="80.8">GND</text>
<text x="126.5" y="80.8">GND</text>
<text x="137.9" y="80.8">GND</text>
<text x="216.5" y="79.3">100K</text>
<text x="35.6" y="84.8">ADDR_A12</text>
<text x="35.6" y="87.3">ADDR_A13</text>
<text x="35.6" y="89.8">ADDR_A14</text>
<text x="55" y="87.3">G4</text>
<text x="55" y="84.8">G3</text>
<text x="55.3" y="89.8">F3</text>
<text x="60.2" y="85.6">A12</text>
<text x="60.2" y="88.1">A13</text>
<text x="67.7" y="88.1">DQ10</text>
<text x="68.6" y="85.6">DQ9</text>
<text x="74.9" y="84.8">C1</text>
<text x="74.9" y="89.8">D2</text>
<text x="74.9" y="87.3">C2</text>
<text x="90.1" y="84.8">Data_D9</text>
<text x="90.1" y="87.3">Data_D10</text>
<text x="90.1" y="89.8">Data_D11</text>
<text x="216.5" y="89.4">100K</text>
<text x="216.9" y="84.3">R21</text>
<text x="35.6" y="92.4">ADDR_A15</text>
<text x="35.6" y="94.9">ADDR_A16</text>
<text x="55.2" y="94.9">E4</text>
<text x="55.3" y="92.4">F4</text>
<text x="60.2" y="90.7">A14</text>
<text x="60.2" y="93.2">A15</text>
<text x="60.2" y="95.8">A16</text>
<text x="67.7" y="90.7">DQ11</text>
<text x="67.7" y="95.8">DQ13</text>
<text x="67.7" y="93.2">DQ12</text>
<text x="74.9" y="92.4">E2</text>
<text x="74.9" y="94.9">F2</text>
<text x="90.1" y="92.4">Data_D12</text>
<text x="90.1" y="94.9">Data_D13</text>
<text x="17.8" y="97.5">VDD_3V3</text>
<text x="35.6" y="97.5">ADDR_A17</text>
<text x="35.6" y="100">ADDR_A18</text>
<text x="55.1" y="100">H1</text>
<text x="55.1" y="97.5">D3</text>
<text x="60.2" y="98.3">A17</text>
<text x="60.2" y="100.8">A18</text>
<text x="67.7" y="98.3">DQ14</text>
<text x="67.7" y="100.8">DQ15</text>
<text x="74.9" y="100">G1</text>
<text x="74.9" y="97.5">F1</text>
<text x="90.1" y="97.5">Data_D14</text>
<text x="90.1" y="100">Data_D15</text>
<text x="35.6" y="102.5">ADDR_A19</text>
<text x="35.6" y="105.1">ADDR_A20</text>
<text x="35.6" y="107.6">ADDR_A21</text>
<text x="55" y="102.5">G2</text>
<text x="55.1" y="105.1">H6</text>
<text x="55.2" y="107.6">E3</text>
<text x="60.2" y="103.4">A19</text>
<text x="60.2" y="105.9">A20</text>
<text x="18.2" y="112" transform="rotate(-90 18.2 112)">R41</text>
<text x="23.3" y="111.9" transform="rotate(-90 23.3 111.9)">10K</text>
<text x="35.6" y="112.7">PSRAM_LB_N</text>
<text x="55.2" y="112.7">A1</text>
<text x="60.2" y="113.5">LB_L</text>
<text x="60.2" y="108.5">A21</text>
<text x="35.6" y="115.2">PSRAM_UB_N</text>
<text x="55.2" y="115.2">B2</text>
<text x="60.2" y="116.1">UB_L</text>
<text x="35.6" y="120.3">PSRAM_OE_N</text>
<text x="35.6" y="125.4">PSRAM_WE_N</text>
<text x="35.6" y="122.9">PSRAM_CE_N</text>
<text x="55" y="125.4">G5</text>
<text x="55.2" y="122.9">B5</text>
<text x="55.2" y="120.3">A2</text>
<text x="60.2" y="121.2">OE_L</text>
<text x="60.2" y="123.7">CE_L</text>
<text x="35.6" y="130.5">PSRAM_LPM_N</text>
<text x="55.2" y="130.5">A6</text>
<text x="60.2" y="131.3">ZZ_L</text>
<text x="60.2" y="126.2">WE_L</text>
<text x="162.5" y="129.2">VDD_3V3</text>
<text x="242.5" y="131.8">VDD_3V3</text>
<text x="22.3" y="134.8" transform="rotate(-90 22.3 134.8)">C59</text>
<text x="29.7" y="135.5" transform="rotate(-90 29.7 135.5)">0.1UF</text>
<text x="67.5" y="133.9">VSSQ</text>
<text x="68.7" y="136.4">VSS</text>
<text x="74.9" y="135.6">E6</text>
<text x="74.9" y="133">D1</text>
<text x="28.5" y="141.2" transform="rotate(-90 28.5 141.2)">DEPOP</text>
<text x="55.9" y="143.2">IC,SRAM,TFBGA48,64Mb,70nS</text>
<text x="58.4" y="140.6">IS66WVE4M16BLL-70BLI</text>
<text x="163" y="142" transform="rotate(-90 163 142)">R5</text>
<text x="168.1" y="142.4" transform="rotate(-90 168.1 142.4)">10K</text>
<text x="23.6" y="148.1">GND</text>
<text x="85.9" y="144.3">GND</text>
<text x="145.6" y="149.3">SW1</text>
<text x="224.3" y="149.3">SW2</text>
<text x="243" y="145" transform="rotate(-90 243 145)">R24</text>
<text x="248.1" y="144.9" transform="rotate(-90 248.1 144.9)">10K</text>
<text x="140.1" y="152.1">1</text>
<text x="153.6" y="152.1">2</text>
<text x="175.2" y="152.1">RESET_N</text>
<text x="218.8" y="152.1">1</text>
<text x="232.4" y="152.1">2</text>
<text x="256.5" y="152.1">WPS_CONFIG</text>
<text x="165.8" y="164" transform="rotate(-90 165.8 164)">C54</text>
<text x="173.2" y="164.7" transform="rotate(-90 173.2 164.7)">0.1UF</text>
<text x="245.8" y="164" transform="rotate(-90 245.8 164)">C61</text>
<text x="253.1" y="164.7" transform="rotate(-90 253.1 164.7)">0.1UF</text>
<text x="27.3" y="174.9">VDD_3V3</text>
<text x="45" y="174.9">VDD_3V3</text>
<text x="125.2" y="177.3">GND</text>
<text x="167.1" y="177.3">GND</text>
<text x="205.2" y="177.3">GND</text>
<text x="247.1" y="177.3">GND</text>
<text x="29.7" y="188.2" transform="rotate(-90 29.7 188.2)">R16</text>
<text x="34.8" y="187.7" transform="rotate(-90 34.8 187.7)">1K</text>
<text x="47.5" y="188.2" transform="rotate(-90 47.5 188.2)">R15</text>
<text x="52.5" y="187.7" transform="rotate(-90 52.5 187.7)">1K</text>
<text x="28.7" y="203" transform="rotate(-90 28.7 203)">D2</text>
<text x="46.4" y="203" transform="rotate(-90 46.4 203)">D3</text>
<text x="180.3" y="202.9">VDD_3V3</text>
<text x="36" y="208.1" transform="rotate(-90 36 208.1)">LTST-C190TBKT</text>
<text x="53.8" y="208.1" transform="rotate(-90 53.8 208.1)">LTST-C190TBKT</text>
<text x="169.3" y="207.5">J4</text>
<text x="68.6" y="214.3">LED1</text>
<text x="68.6" y="210.5">LED0</text>
<text x="135.9" y="213">MICRO_JTAG_TDI</text>
<text x="135.9" y="210.5">MICRO_JTAG_TRST_L</text>
<text x="135.9" y="215.6">MICRO_JTAG_TDO</text>
<text x="162.9" y="215.6">5</text>
<text x="162.9" y="213.1">3</text>
<text x="162.9" y="210.5">1</text>
<text x="176.5" y="215.6">6</text>
<text x="176.5" y="210.5">2</text>
<text x="176.5" y="213.1">4</text>
<text x="194.3" y="215.6">UART_RX</text>
<text x="194.3" y="213">UART_TX</text>
<text x="135.9" y="220.6">MICRO_JTAG_TCK</text>
<text x="135.9" y="218.1">MICRO_JTAG_TMS</text>
<text x="162.9" y="220.7">9</text>
<text x="162.9" y="218.2">7</text>
<text x="176.5" y="220.7">10</text>
<text x="176.5" y="218.2">8</text>
<text x="194.3" y="218.1">RESET_N</text>
<text x="161.3" y="225.7">FTSH-105-01-F-DV-K-APTR</text>
<text x="183.6" y="230.6">GND</text>
</g>
</svg>
